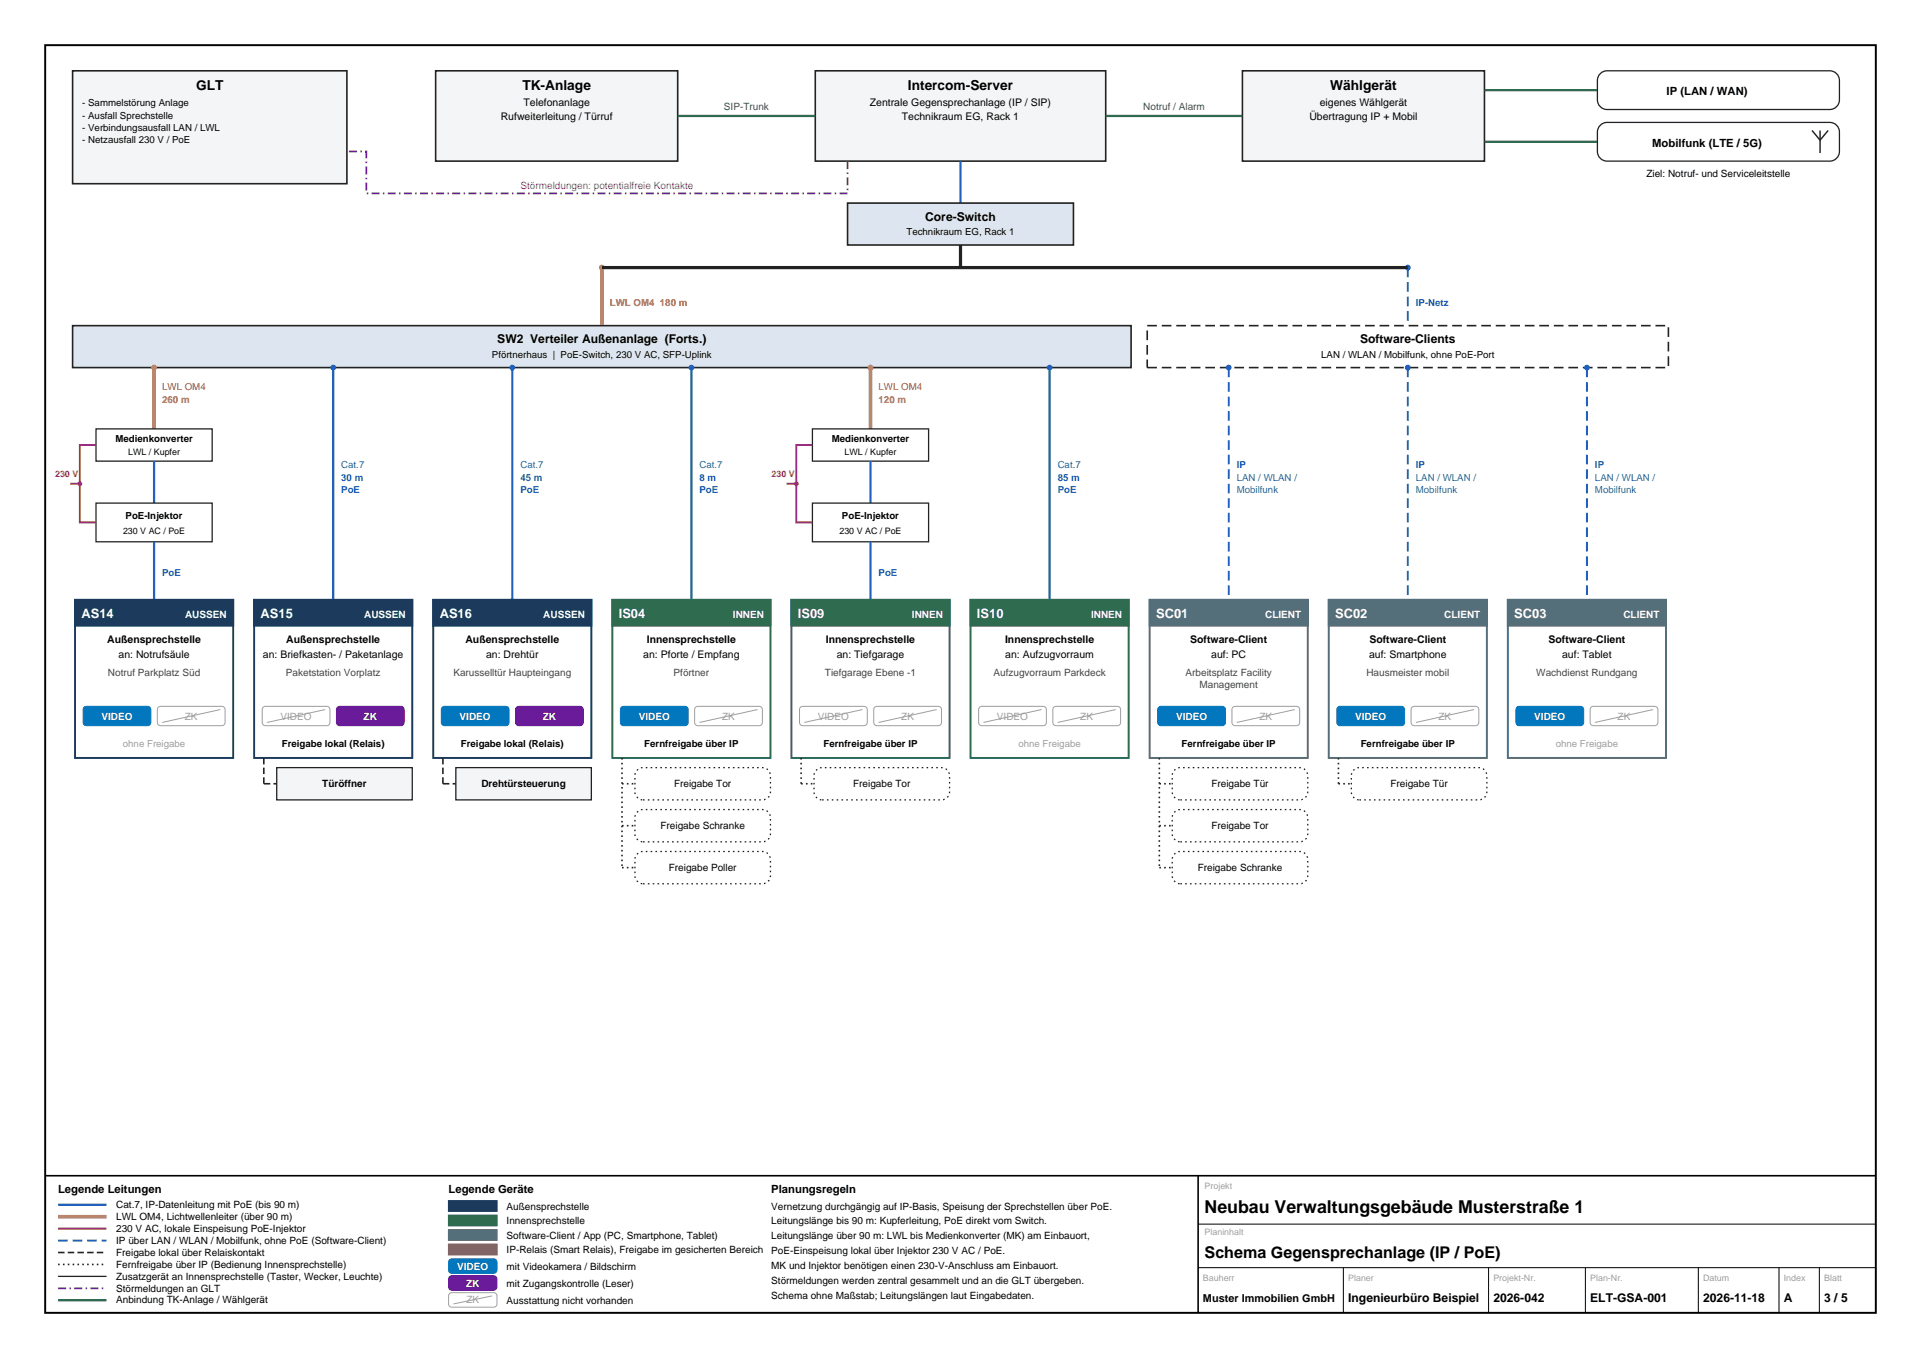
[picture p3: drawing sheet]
<svg xmlns="http://www.w3.org/2000/svg" width="420mm" height="297mm" viewBox="0 0 420 297" stroke-linecap="round" stroke-linejoin="round" font-family="sans-serif">
<path d="M9.9 9.9h400.2v277.2h-400.2z" fill="none" stroke="#000" stroke-width=".42"/>
<path d="M9.9 257.1h400.2M262 257.1v30" fill="none" stroke="#000" stroke-width=".35"/>
<path d="M262 267.7h148.1M262 277.2h148.1M293.7 277.2v9.9M325.5 277.2v9.9M346.6 277.2v9.9M371.3 277.2v9.9M389 277.2v9.9M397.8 277.2v9.9" fill="none" stroke="#000" stroke-width=".22"/>
<path d="M12.7 263.5h10.6" fill="none" stroke="#1f5fbf" stroke-width=".49"/>
<path d="M12.7 266.1h10.6" fill="none" stroke="#e07b00" stroke-width=".78" stroke-linecap="butt"/>
<path d="M12.7 268.7h10.6" fill="none" stroke="#c62828" stroke-width=".42"/>
<path d="M12.7 271.3h10.6" fill="none" stroke="#1f5fbf" stroke-width=".42" stroke-dasharray="2.1 1.1" stroke-linecap="butt"/>
<path d="M12.7 273.9h10.6" fill="none" stroke="#222" stroke-width=".35" stroke-dasharray="1.4 .7" stroke-linecap="butt"/>
<path d="M12.7 276.5h10.6" fill="none" stroke="#222" stroke-width=".35" stroke-dasharray=".4 .7" stroke-linecap="butt"/>
<path d="M12.7 279.1h10.6" fill="none" stroke="#222" stroke-width=".28"/>
<path d="M12.7 281.8h10.6" fill="none" stroke="#8e24aa" stroke-width=".42" stroke-dasharray="1.8 .7 .4 .7" stroke-linecap="butt"/>
<path d="M12.7 284.4h10.6" fill="none" stroke="#2e7d32" stroke-width=".49"/>
<path d="M98.1 262.6h10.6v2.3h-10.6z" fill-rule="evenodd" fill="#1b3a5c" stroke="#1b3a5c" stroke-width=".28"/>
<path d="M98.1 265.8h10.6v2.3h-10.6z" fill-rule="evenodd" fill="#2e6b4f" stroke="#2e6b4f" stroke-width=".28"/>
<path d="M98.1 269h10.6v2.2h-10.6z" fill-rule="evenodd" fill="#546e7a" stroke="#546e7a" stroke-width=".28"/>
<path d="M98.1 272.1h10.6v2.3h-10.6z" fill-rule="evenodd" fill="#8d5524" stroke="#8d5524" stroke-width=".28"/>
<path d="M98.3 275.5l.5-.2h9.1a.71 .71 0 0 1 .8 .7v1.8a.71 .71 0 0 1-.8 .7h-9.1a.71 .71 0 0 1-.7-.7v-1.8z" fill-rule="evenodd" fill="#0277bd" stroke="#0277bd" stroke-width=".22"/>
<path d="M98.3 279.2l.5-.2h9.1a.71 .71 0 0 1 .8 .7v1.8a.71 .71 0 0 1-.8 .7h-9.1a.71 .71 0 0 1-.7-.7v-1.8z" fill-rule="evenodd" fill="#6a1b9a" stroke="#6a1b9a" stroke-width=".22"/>
<path d="M98.3 282.9l.5-.2h9.1a.71 .71 0 0 1 .8 .7v1.8a.71 .71 0 0 1-.8 .7h-9.1a.71 .71 0 0 1-.7-.7v-1.8z" fill-rule="evenodd" fill="#fff" stroke="#9e9e9e" stroke-width=".22"/>
<path d="M107.6 283.4l-8.5 1.8" fill="none" stroke="#9e9e9e" stroke-width=".22"/>
<path d="M178.2 15.5h63.5v19.7h-63.5z" fill-rule="evenodd" fill="#f3f5f7" stroke="#222" stroke-width=".35"/>
<path d="M210 35.2v9.2" fill="none" stroke="#1f5fbf" stroke-width=".49"/>
<path d="M185.3 44.4h49.4v9.2h-49.4z" fill-rule="evenodd" fill="#dde6f0" stroke="#222" stroke-width=".35"/>
<path d="M95.2 15.5h53v19.7h-53z" fill-rule="evenodd" fill="#f3f5f7" stroke="#222" stroke-width=".35"/>
<path d="M148.2 25.4h30" fill="none" stroke="#2e7d32" stroke-width=".49"/>
<path d="M271.6 15.5h53v19.7h-53z" fill-rule="evenodd" fill="#f3f5f7" stroke="#222" stroke-width=".35"/>
<path d="M324.6 19.7h24.6M241.7 25.4h29.9" fill="none" stroke="#2e7d32" stroke-width=".49"/>
<path d="M349.9 16.1l.9-.5 .6-.1h48.6a2.12 2.12 0 0 1 2.2 2.1v4.2a2.12 2.12 0 0 1-2.2 2.2h-48.6a2.12 2.12 0 0 1-2.2-2.2v-4.2l.1-.6z" fill-rule="evenodd" fill="#fff" stroke="#222" stroke-width=".28"/>
<path d="M324.6 31h24.6" fill="none" stroke="#2e7d32" stroke-width=".49"/>
<path d="M349.9 27.4l.9-.6h.6h48.6a2.12 2.12 0 0 1 2.2 2.1v4.2a2.12 2.12 0 0 1-2.2 2.1h-48.6a2.12 2.12 0 0 1-2.2-2.1v-4.2l.1-.6z" fill-rule="evenodd" fill="#fff" stroke="#222" stroke-width=".28"/>
<path d="M396.2 28.5l1.7 2.2 1.8-2.2M397.9 28.5v5" fill="none" stroke="#222" stroke-width=".32"/>
<path d="M15.9 15.5h59.9v24.7h-59.9z" fill-rule="evenodd" fill="#f3f5f7" stroke="#222" stroke-width=".35"/>
<path d="M185.3 35.2v7.1h-105.2v-9.2h-4.3" fill="none" stroke="#8e24aa" stroke-width=".42" stroke-dasharray="1.8 .7 .4 .7" stroke-linecap="butt"/>
<path d="M131.6 58.5v12.7" fill="none" stroke="#e07b00" stroke-width=".78" stroke-linecap="butt"/>
<circle cx="131.6" cy="58.5" r=".64" fill="#e07b00"/>
<path d="M15.9 71.2h231.4v9.2h-231.4z" fill-rule="evenodd" fill="#dde6f0" stroke="#222" stroke-width=".35"/>
<path d="M307.8 58.5v12.7" fill="none" stroke="#1f5fbf" stroke-width=".42" stroke-dasharray="2.1 1.1" stroke-linecap="butt"/>
<circle cx="307.8" cy="58.5" r=".64" fill="#1f5fbf"/>
<path d="M250.8 71.2h114v9.2h-114z" fill-rule="evenodd" fill="#fff" stroke="#222" stroke-width=".35" stroke-dasharray="2.1 1.1" stroke-linecap="butt"/>
<path d="M131.6 58.5h176.2M210 53.6v4.9" fill="none" stroke="#222" stroke-width=".71" stroke-linecap="butt"/>
<path d="M33.7 80.4v13.4" fill="none" stroke="#e07b00" stroke-width=".78" stroke-linecap="butt"/>
<path d="M21 93.8h25.4v7.1h-25.4z" fill-rule="evenodd" fill="#fff" stroke="#222" stroke-width=".28"/>
<path d="M33.7 100.9v9.1" fill="none" stroke="#1f5fbf" stroke-width=".49"/>
<path d="M21 110h25.4v8.5h-25.4z" fill-rule="evenodd" fill="#fff" stroke="#222" stroke-width=".28"/>
<path d="M21 97.3h-3.5v17h3.5M15.3 105.8h2.2" fill="none" stroke="#c62828" stroke-width=".42"/>
<circle cx="17.5" cy="105.8" r=".53" fill="#c62828"/>
<path d="M33.7 118.5v12.7" fill="none" stroke="#1f5fbf" stroke-width=".49"/>
<circle cx="33.7" cy="80.4" r=".64" fill="#e07b00"/>
<path d="M16.4 131.2h34.6v34.6h-34.6z" fill-rule="evenodd" fill="#fff" stroke="#1b3a5c" stroke-width=".42"/>
<path d="M16.4 131.2h34.6v5.6h-34.6z" fill-rule="evenodd" fill="#1b3a5c" stroke="#1b3a5c" stroke-width=".42"/>
<path d="M18.4 154.7l.5-.2h13.4a.71 .71 0 0 1 .7 .7v2.8a.71 .71 0 0 1-.7 .7h-13.4a.71 .71 0 0 1-.7-.7v-2.8z" fill-rule="evenodd" fill="#0277bd" stroke="#0277bd" stroke-width=".22"/>
<path d="M34.6 154.7l.5-.2h13.4a.71 .71 0 0 1 .7 .7v2.8a.71 .71 0 0 1-.7 .7h-13.4a.71 .71 0 0 1-.7-.7v-2.8z" fill-rule="evenodd" fill="#fff" stroke="#9e9e9e" stroke-width=".22"/>
<path d="M48.2 155.2l-12.7 2.8" fill="none" stroke="#9e9e9e" stroke-width=".22"/>
<path d="M72.8 80.4v50.8" fill="none" stroke="#1f5fbf" stroke-width=".49"/>
<circle cx="72.8" cy="80.4" r=".64" fill="#1f5fbf"/>
<path d="M55.6 131.2h34.5v34.6h-34.5z" fill-rule="evenodd" fill="#fff" stroke="#1b3a5c" stroke-width=".42"/>
<path d="M55.6 131.2h34.5v5.6h-34.5z" fill-rule="evenodd" fill="#1b3a5c" stroke="#1b3a5c" stroke-width=".42"/>
<path d="M57.5 154.7l.5-.2h13.4a.71 .71 0 0 1 .7 .7v2.8a.71 .71 0 0 1-.7 .7h-13.4a.71 .71 0 0 1-.7-.7v-2.8z" fill-rule="evenodd" fill="#fff" stroke="#9e9e9e" stroke-width=".22"/>
<path d="M71.1 155.2l-12.7 2.8" fill="none" stroke="#9e9e9e" stroke-width=".22"/>
<path d="M73.8 154.7l.5-.2h13.4a.71 .71 0 0 1 .7 .7v2.8a.71 .71 0 0 1-.7 .7h-13.4a.71 .71 0 0 1-.7-.7v-2.8z" fill-rule="evenodd" fill="#6a1b9a" stroke="#6a1b9a" stroke-width=".22"/>
<path d="M57.7 171.4h2.8" fill="none" stroke="#222" stroke-width=".35" stroke-dasharray="1.4 .7" stroke-linecap="butt"/>
<path d="M60.5 167.9h29.6v7h-29.6z" fill-rule="evenodd" fill="#f3f5f7" stroke="#222" stroke-width=".28"/>
<path d="M57.7 165.8v5.6" fill="none" stroke="#222" stroke-width=".35" stroke-dasharray="1.4 .7" stroke-linecap="butt"/>
<path d="M112 80.4v50.8" fill="none" stroke="#1f5fbf" stroke-width=".49"/>
<circle cx="112" cy="80.4" r=".64" fill="#1f5fbf"/>
<path d="M94.7 131.2h34.6v34.6h-34.6z" fill-rule="evenodd" fill="#fff" stroke="#1b3a5c" stroke-width=".42"/>
<path d="M94.7 131.2h34.6v5.6h-34.6z" fill-rule="evenodd" fill="#1b3a5c" stroke="#1b3a5c" stroke-width=".42"/>
<path d="M96.7 154.7l.5-.2h13.4a.71 .71 0 0 1 .7 .7v2.8a.71 .71 0 0 1-.7 .7h-13.4a.71 .71 0 0 1-.7-.7v-2.8z" fill-rule="evenodd" fill="#0277bd" stroke="#0277bd" stroke-width=".22"/>
<path d="M112.9 154.7l.5-.2h13.4a.71 .71 0 0 1 .7 .7v2.8a.71 .71 0 0 1-.7 .7h-13.4a.71 .71 0 0 1-.7-.7v-2.8z" fill-rule="evenodd" fill="#6a1b9a" stroke="#6a1b9a" stroke-width=".22"/>
<path d="M96.8 171.4h2.9" fill="none" stroke="#222" stroke-width=".35" stroke-dasharray="1.4 .7" stroke-linecap="butt"/>
<path d="M99.7 167.9h29.6v7h-29.6z" fill-rule="evenodd" fill="#f3f5f7" stroke="#222" stroke-width=".28"/>
<path d="M96.8 165.8v5.6" fill="none" stroke="#222" stroke-width=".35" stroke-dasharray="1.4 .7" stroke-linecap="butt"/>
<path d="M151.2 80.4v50.8" fill="none" stroke="#1f5fbf" stroke-width=".49"/>
<circle cx="151.2" cy="80.4" r=".64" fill="#1f5fbf"/>
<path d="M133.9 131.2h34.6v34.6h-34.6z" fill-rule="evenodd" fill="#fff" stroke="#2e6b4f" stroke-width=".42"/>
<path d="M133.9 131.2h34.6v5.6h-34.6z" fill-rule="evenodd" fill="#2e6b4f" stroke="#2e6b4f" stroke-width=".42"/>
<path d="M135.8 154.7l.5-.2h13.5a.71 .71 0 0 1 .7 .7v2.8a.71 .71 0 0 1-.7 .7h-13.5a.71 .71 0 0 1-.7-.7v-2.8z" fill-rule="evenodd" fill="#0277bd" stroke="#0277bd" stroke-width=".22"/>
<path d="M152.1 154.7l.5-.2h13.4a.71 .71 0 0 1 .7 .7v2.8a.71 .71 0 0 1-.7 .7h-13.4a.71 .71 0 0 1-.7-.7v-2.8z" fill-rule="evenodd" fill="#fff" stroke="#9e9e9e" stroke-width=".22"/>
<path d="M165.6 155.2l-12.7 2.8" fill="none" stroke="#9e9e9e" stroke-width=".22"/>
<path d="M136 171.4h2.8" fill="none" stroke="#222" stroke-width=".35" stroke-dasharray=".4 .7" stroke-linecap="butt"/>
<path d="M139.3 168.4l.8-.5h.5h26.1a1.76 1.76 0 0 1 1.8 1.7v3.6a1.76 1.76 0 0 1-1.8 1.7h-26.1a1.76 1.76 0 0 1-1.8-1.7v-3.6l.1-.4z" fill-rule="evenodd" fill="#fff" stroke="#222" stroke-width=".28" stroke-dasharray=".4 .7" stroke-linecap="butt"/>
<path d="M136 180.6h2.8" fill="none" stroke="#222" stroke-width=".35" stroke-dasharray=".4 .7" stroke-linecap="butt"/>
<path d="M139.3 177.6l.8-.5h.5h26.1a1.76 1.76 0 0 1 1.8 1.7v3.5a1.76 1.76 0 0 1-1.8 1.8h-26.1a1.76 1.76 0 0 1-1.8-1.8v-3.5l.1-.4z" fill-rule="evenodd" fill="#fff" stroke="#222" stroke-width=".28" stroke-dasharray=".4 .7" stroke-linecap="butt"/>
<path d="M136 189.8h2.8" fill="none" stroke="#222" stroke-width=".35" stroke-dasharray=".4 .7" stroke-linecap="butt"/>
<path d="M139.3 186.7l.8-.4 .5-.1h26.1a1.76 1.76 0 0 1 1.8 1.8v3.5a1.76 1.76 0 0 1-1.8 1.8h-26.1a1.76 1.76 0 0 1-1.8-1.8v-3.5l.1-.5z" fill-rule="evenodd" fill="#fff" stroke="#222" stroke-width=".28" stroke-dasharray=".4 .7" stroke-linecap="butt"/>
<path d="M136 165.8v24" fill="none" stroke="#222" stroke-width=".35" stroke-dasharray=".4 .7" stroke-linecap="butt"/>
<path d="M190.3 80.4v13.4" fill="none" stroke="#e07b00" stroke-width=".78" stroke-linecap="butt"/>
<path d="M177.6 93.8h25.4v7.1h-25.4z" fill-rule="evenodd" fill="#fff" stroke="#222" stroke-width=".28"/>
<path d="M190.3 100.9v9.1" fill="none" stroke="#1f5fbf" stroke-width=".49"/>
<path d="M177.6 110h25.4v8.5h-25.4z" fill-rule="evenodd" fill="#fff" stroke="#222" stroke-width=".28"/>
<path d="M177.6 97.3h-3.5v17h3.5M172 105.8h2.1" fill="none" stroke="#c62828" stroke-width=".42"/>
<circle cx="174.1" cy="105.8" r=".53" fill="#c62828"/>
<path d="M190.3 118.5v12.7" fill="none" stroke="#1f5fbf" stroke-width=".49"/>
<circle cx="190.3" cy="80.4" r=".64" fill="#e07b00"/>
<path d="M173 131.2h34.6v34.6h-34.6z" fill-rule="evenodd" fill="#fff" stroke="#2e6b4f" stroke-width=".42"/>
<path d="M173 131.2h34.6v5.6h-34.6z" fill-rule="evenodd" fill="#2e6b4f" stroke="#2e6b4f" stroke-width=".42"/>
<path d="M175 154.7l.5-.2h13.4a.71 .71 0 0 1 .7 .7v2.8a.71 .71 0 0 1-.7 .7h-13.4a.71 .71 0 0 1-.7-.7v-2.8z" fill-rule="evenodd" fill="#fff" stroke="#9e9e9e" stroke-width=".22"/>
<path d="M188.6 155.2l-12.7 2.8" fill="none" stroke="#9e9e9e" stroke-width=".22"/>
<path d="M191.2 154.7l.5-.2h13.4a.71 .71 0 0 1 .7 .7v2.8a.71 .71 0 0 1-.7 .7h-13.4a.71 .71 0 0 1-.7-.7v-2.8z" fill-rule="evenodd" fill="#fff" stroke="#9e9e9e" stroke-width=".22"/>
<path d="M204.8 155.2l-12.7 2.8" fill="none" stroke="#9e9e9e" stroke-width=".22"/>
<path d="M175.2 171.4h2.8" fill="none" stroke="#222" stroke-width=".35" stroke-dasharray=".4 .7" stroke-linecap="butt"/>
<path d="M178.5 168.4l.8-.5h.4h26.1a1.76 1.76 0 0 1 1.8 1.7v3.6a1.76 1.76 0 0 1-1.8 1.7h-26.1a1.76 1.76 0 0 1-1.7-1.7v-3.6v-.4z" fill-rule="evenodd" fill="#fff" stroke="#222" stroke-width=".28" stroke-dasharray=".4 .7" stroke-linecap="butt"/>
<path d="M175.2 165.8v5.6" fill="none" stroke="#222" stroke-width=".35" stroke-dasharray=".4 .7" stroke-linecap="butt"/>
<path d="M229.5 80.4v50.8" fill="none" stroke="#1f5fbf" stroke-width=".49"/>
<circle cx="229.5" cy="80.4" r=".64" fill="#1f5fbf"/>
<path d="M212.2 131.2h34.6v34.6h-34.6z" fill-rule="evenodd" fill="#fff" stroke="#2e6b4f" stroke-width=".42"/>
<path d="M212.2 131.2h34.6v5.6h-34.6z" fill-rule="evenodd" fill="#2e6b4f" stroke="#2e6b4f" stroke-width=".42"/>
<path d="M214.2 154.7l.5-.2h13.4a.71 .71 0 0 1 .7 .7v2.8a.71 .71 0 0 1-.7 .7h-13.4a.71 .71 0 0 1-.7-.7v-2.8z" fill-rule="evenodd" fill="#fff" stroke="#9e9e9e" stroke-width=".22"/>
<path d="M227.7 155.2l-12.7 2.8" fill="none" stroke="#9e9e9e" stroke-width=".22"/>
<path d="M230.4 154.7l.5-.2h13.4a.71 .71 0 0 1 .7 .7v2.8a.71 .71 0 0 1-.7 .7h-13.4a.71 .71 0 0 1-.7-.7v-2.8z" fill-rule="evenodd" fill="#fff" stroke="#9e9e9e" stroke-width=".22"/>
<path d="M243.9 155.2l-12.7 2.8" fill="none" stroke="#9e9e9e" stroke-width=".22"/>
<path d="M268.6 80.4v50.8" fill="none" stroke="#1f5fbf" stroke-width=".42" stroke-dasharray="2.1 1.1" stroke-linecap="butt"/>
<circle cx="268.6" cy="80.4" r=".64" fill="#1f5fbf"/>
<path d="M251.4 131.2h34.5v34.6h-34.5z" fill-rule="evenodd" fill="#fff" stroke="#546e7a" stroke-width=".42"/>
<path d="M251.4 131.2h34.5v5.6h-34.5z" fill-rule="evenodd" fill="#546e7a" stroke="#546e7a" stroke-width=".42"/>
<path d="M253.3 154.7l.5-.2h13.4a.71 .71 0 0 1 .7 .7v2.8a.71 .71 0 0 1-.7 .7h-13.4a.71 .71 0 0 1-.7-.7v-2.8z" fill-rule="evenodd" fill="#0277bd" stroke="#0277bd" stroke-width=".22"/>
<path d="M269.6 154.7l.5-.2h13.4a.71 .71 0 0 1 .7 .7v2.8a.71 .71 0 0 1-.7 .7h-13.4a.71 .71 0 0 1-.8-.7v-2.8z" fill-rule="evenodd" fill="#fff" stroke="#9e9e9e" stroke-width=".22"/>
<path d="M283.1 155.2l-12.7 2.8" fill="none" stroke="#9e9e9e" stroke-width=".22"/>
<path d="M253.5 171.4h2.8" fill="none" stroke="#222" stroke-width=".35" stroke-dasharray=".4 .7" stroke-linecap="butt"/>
<path d="M256.8 168.4l.8-.5h.5h26.1a1.76 1.76 0 0 1 1.7 1.7v3.6a1.76 1.76 0 0 1-1.7 1.7h-26.1a1.76 1.76 0 0 1-1.8-1.7v-3.6l.1-.4z" fill-rule="evenodd" fill="#fff" stroke="#222" stroke-width=".28" stroke-dasharray=".4 .7" stroke-linecap="butt"/>
<path d="M253.5 180.6h2.8" fill="none" stroke="#222" stroke-width=".35" stroke-dasharray=".4 .7" stroke-linecap="butt"/>
<path d="M256.8 177.6l.8-.5h.5h26.1a1.76 1.76 0 0 1 1.7 1.7v3.5a1.76 1.76 0 0 1-1.7 1.8h-26.1a1.76 1.76 0 0 1-1.8-1.8v-3.5l.1-.4z" fill-rule="evenodd" fill="#fff" stroke="#222" stroke-width=".28" stroke-dasharray=".4 .7" stroke-linecap="butt"/>
<path d="M253.5 189.8h2.8" fill="none" stroke="#222" stroke-width=".35" stroke-dasharray=".4 .7" stroke-linecap="butt"/>
<path d="M256.8 186.7l.8-.4 .5-.1h26.1a1.76 1.76 0 0 1 1.7 1.8v3.5a1.76 1.76 0 0 1-1.7 1.8h-26.1a1.76 1.76 0 0 1-1.8-1.8v-3.5l.1-.5z" fill-rule="evenodd" fill="#fff" stroke="#222" stroke-width=".28" stroke-dasharray=".4 .7" stroke-linecap="butt"/>
<path d="M253.5 165.8v24" fill="none" stroke="#222" stroke-width=".35" stroke-dasharray=".4 .7" stroke-linecap="butt"/>
<path d="M307.8 80.4v50.8" fill="none" stroke="#1f5fbf" stroke-width=".42" stroke-dasharray="2.1 1.1" stroke-linecap="butt"/>
<circle cx="307.8" cy="80.4" r=".64" fill="#1f5fbf"/>
<path d="M290.5 131.2h34.6v34.6h-34.6z" fill-rule="evenodd" fill="#fff" stroke="#546e7a" stroke-width=".42"/>
<path d="M290.5 131.2h34.6v5.6h-34.6z" fill-rule="evenodd" fill="#546e7a" stroke="#546e7a" stroke-width=".42"/>
<path d="M292.5 154.7l.5-.2h13.4a.71 .71 0 0 1 .7 .7v2.8a.71 .71 0 0 1-.7 .7h-13.4a.71 .71 0 0 1-.7-.7v-2.8z" fill-rule="evenodd" fill="#0277bd" stroke="#0277bd" stroke-width=".22"/>
<path d="M308.7 154.7l.5-.2h13.4a.71 .71 0 0 1 .7 .7v2.8a.71 .71 0 0 1-.7 .7h-13.4a.71 .71 0 0 1-.7-.7v-2.8z" fill-rule="evenodd" fill="#fff" stroke="#9e9e9e" stroke-width=".22"/>
<path d="M322.3 155.2l-12.7 2.8" fill="none" stroke="#9e9e9e" stroke-width=".22"/>
<path d="M292.6 171.4h2.9" fill="none" stroke="#222" stroke-width=".35" stroke-dasharray=".4 .7" stroke-linecap="butt"/>
<path d="M296 168.4l.7-.5h.5h26.1a1.76 1.76 0 0 1 1.8 1.7v3.6a1.76 1.76 0 0 1-1.8 1.7h-26.1a1.76 1.76 0 0 1-1.7-1.7v-3.6v-.4z" fill-rule="evenodd" fill="#fff" stroke="#222" stroke-width=".28" stroke-dasharray=".4 .7" stroke-linecap="butt"/>
<path d="M292.6 165.8v5.6" fill="none" stroke="#222" stroke-width=".35" stroke-dasharray=".4 .7" stroke-linecap="butt"/>
<path d="M347 80.4v50.8" fill="none" stroke="#1f5fbf" stroke-width=".42" stroke-dasharray="2.1 1.1" stroke-linecap="butt"/>
<circle cx="347" cy="80.4" r=".64" fill="#1f5fbf"/>
<path d="M329.7 131.2h34.5v34.6h-34.5z" fill-rule="evenodd" fill="#fff" stroke="#546e7a" stroke-width=".42"/>
<path d="M329.7 131.2h34.5v5.6h-34.5z" fill-rule="evenodd" fill="#546e7a" stroke="#546e7a" stroke-width=".42"/>
<path d="M331.6 154.7l.5-.2h13.4a.71 .71 0 0 1 .8 .7v2.8a.71 .71 0 0 1-.8 .7h-13.4a.71 .71 0 0 1-.7-.7v-2.8z" fill-rule="evenodd" fill="#0277bd" stroke="#0277bd" stroke-width=".22"/>
<path d="M347.9 154.7l.5-.2h13.4a.71 .71 0 0 1 .7 .7v2.8a.71 .71 0 0 1-.7 .7h-13.4a.71 .71 0 0 1-.7-.7v-2.8z" fill-rule="evenodd" fill="#fff" stroke="#9e9e9e" stroke-width=".22"/>
<path d="M361.4 155.2l-12.7 2.8" fill="none" stroke="#9e9e9e" stroke-width=".22"/>
<text font-size="3.9" x="263.4" y="265.3">Neubau Verwaltungsgebäude Musterstraße 1</text>
<text font-size="3.5" x="263.4" y="275.1">Schema Gegensprechanlage (IP / PoE)</text>
<g font-size="3">
<text x="42.9" y="19.7">GLT</text>
<text x="114.2" y="19.7">TK-Anlage</text>
<text x="198.5" y="19.7">Intercom-Server</text>
<text x="290.8" y="19.7">Wählgerät</text>
</g>
<g font-size="2.8" fill="#fff">
<text x="17.8" y="135.3">AS14</text>
<text x="57" y="135.3">AS15</text>
<text x="96.1" y="135.3">AS16</text>
<text x="135.3" y="135.3">IS04</text>
<text x="174.4" y="135.3">IS09</text>
<text x="213.6" y="135.3">IS10</text>
<text x="252.8" y="135.3">SC01</text>
<text x="291.9" y="135.3">SC02</text>
<text x="331.1" y="135.3">SC03</text>
</g>
<g font-size="2.6">
<text x="202.3" y="48.3">Core-Switch</text>
<text x="108.7" y="75.1">SW2 Verteiler Außenanlage (Forts.)</text>
<text x="297.4" y="75.1">Software-Clients</text>
<text x="294.8" y="284.7">Ingenieurbüro Beispiel</text>
<text x="326.5" y="284.7">2026-042</text>
<text x="347.7" y="284.7">ELT-GSA-001</text>
<text x="372.4" y="284.7">2026-11-18</text>
<text x="390" y="284.7">A</text>
<text x="398.8" y="284.7">3 / 5</text>
</g>
<g font-size="2.5">
<text x="364.4" y="20.8">IP (LAN / WAN)</text>
<text x="361.2" y="32.1">Mobilfunk (LTE / 5G)</text>
<text x="12.7" y="261">Legende Leitungen</text>
<text x="98.1" y="261">Legende Geräte</text>
<text x="168.6" y="261">Planungsregeln</text>
</g>
<text font-size="2.4" x="263" y="284.7">Muster Immobilien GmbH</text>
<g font-size="2.3">
<text x="114.4" y="23.2">Telefonanlage</text>
<text x="190.2" y="23.2">Zentrale Gegensprechanlage (IP / SIP)</text>
<text x="288.5" y="23.2">eigenes Wählgerät</text>
<text x="109.5" y="26.2">Rufweiterleitung / Türruf</text>
<text x="197.2" y="26.2">Technikraum EG, Rack 1</text>
<text x="286.3" y="26.2">Übertragung IP + Mobil</text>
<text x="23.4" y="140.7">Außensprechstelle</text>
<text x="25.9" y="143.9">an: Notrufsäule</text>
<text x="57.5" y="143.9">an: Briefkasten- / Paketanlage</text>
<text x="62.6" y="140.7">Außensprechstelle</text>
<text x="101.7" y="140.7">Außensprechstelle</text>
<text x="106.3" y="143.9">an: Drehtür</text>
<text x="140.6" y="143.9">an: Pforte / Empfang</text>
<text x="141.4" y="140.7">Innensprechstelle</text>
<text x="180.6" y="140.7">Innensprechstelle</text>
<text x="182.9" y="143.9">an: Tiefgarage</text>
<text x="219.7" y="140.7">Innensprechstelle</text>
<text x="219.8" y="143.9">an: Aufzugvorraum</text>
<text x="260.2" y="140.7">Software-Client</text>
<text x="264.8" y="143.9">auf: PC</text>
<text x="299.3" y="143.9">auf: Smartphone</text>
<text x="299.4" y="140.7">Software-Client</text>
<text x="338.5" y="140.7">Software-Client</text>
<text x="341.5" y="143.9">auf: Tablet</text>
</g>
<g font-size="2.2" fill="#2e7d32">
<text x="158.3" y="24">SIP-Trunk</text>
<text x="249.9" y="24">Notruf / Alarm</text>
</g>
<text font-size="2.2" fill="#8e24aa" x="113.8" y="41.2">Störmeldungen: potentialfreie Kontakte</text>
<g font-size="2.2">
<text x="360" y="38.8">Ziel: Notruf- und Serviceleitstelle</text>
<text x="70.5" y="172.2">Türöffner</text>
<text x="105.2" y="172.2">Drehtürsteuerung</text>
<text x="147.4" y="172.2">Freigabe Tor</text>
<text x="186.5" y="172.2">Freigabe Tor</text>
<text x="264.8" y="172.2">Freigabe Tür</text>
<text x="304" y="172.2">Freigabe Tür</text>
<text x="144.4" y="181.4">Freigabe Schranke</text>
<text x="264.8" y="181.4">Freigabe Tor</text>
<text x="146.2" y="190.6">Freigabe Poller</text>
<text x="261.9" y="190.6">Freigabe Schranke</text>
<text x="25.4" y="264.2">Cat.7, IP-Datenleitung mit PoE (bis 90 m)</text>
<text x="25.4" y="266.8">LWL OM4, Lichtwellenleiter (über 90 m)</text>
<text x="25.4" y="269.4">230 V AC, lokale Einspeisung PoE-Injektor</text>
<text x="110.8" y="264.5">Außensprechstelle</text>
<text x="110.8" y="267.7">Innensprechstelle</text>
<text x="168.6" y="264.5">Vernetzung durchgängig auf IP-Basis, Speisung der Sprechstellen über PoE.</text>
<text x="168.6" y="267.8">Leitungslänge bis 90 m: Kupferleitung, PoE direkt vom Switch.</text>
<text x="25.4" y="272">IP über LAN / WLAN / Mobilfunk, ohne PoE (Software-Client)</text>
<text x="25.4" y="274.6">Freigabe lokal über Relaiskontakt</text>
<text x="110.8" y="270.9">Software-Client / App (PC, Smartphone, Tablet)</text>
<text x="110.8" y="274.1">IP-Relais (Smart Relais), Freigabe im gesicherten Bereich</text>
<text x="168.6" y="271">Leitungslänge über 90 m: LWL bis Medienkonverter (MK) am Einbauort,</text>
<text x="168.6" y="274.3">PoE-Einspeisung lokal über Injektor 230 V AC / PoE.</text>
<text x="25.4" y="277.2">Fernfreigabe über IP (Bedienung Innensprechstelle)</text>
<text x="25.4" y="279.9">Zusatzgerät an Innensprechstelle (Taster, Wecker, Leuchte)</text>
<text x="110.8" y="277.8">mit Videokamera / Bildschirm</text>
<text x="110.8" y="281.5">mit Zugangskontrolle (Leser)</text>
<text x="168.6" y="277.5">MK und Injektor benötigen einen 230-V-Anschluss am Einbauort.</text>
<text x="168.6" y="280.8">Störmeldungen werden zentral gesammelt und an die GLT übergeben.</text>
<text x="25.4" y="282.5">Störmeldungen an GLT</text>
<text x="25.4" y="285.1">Anbindung TK-Anlage / Wählgerät</text>
<text x="110.8" y="285.2">Ausstattung nicht vorhanden</text>
<text x="168.6" y="284">Schema ohne Maßstab; Leitungslängen laut Eingabedaten.</text>
</g>
<g font-size="2.2" fill="#fff">
<text x="40.5" y="135.1">AUSSEN</text>
<text x="79.6" y="135.1">AUSSEN</text>
<text x="118.8" y="135.1">AUSSEN</text>
<text x="160.2" y="135.1">INNEN</text>
<text x="199.4" y="135.1">INNEN</text>
<text x="238.6" y="135.1">INNEN</text>
<text x="276.6" y="135.1">CLIENT</text>
<text x="315.8" y="135.1">CLIENT</text>
<text x="354.9" y="135.1">CLIENT</text>
<text x="22.2" y="157.4">VIDEO</text>
<text x="79.5" y="157.4">ZK</text>
<text x="100.5" y="157.4">VIDEO</text>
<text x="118.7" y="157.4">ZK</text>
<text x="139.6" y="157.4">VIDEO</text>
<text x="257.1" y="157.4">VIDEO</text>
<text x="296.3" y="157.4">VIDEO</text>
<text x="335.4" y="157.4">VIDEO</text>
<text x="100" y="277.7">VIDEO</text>
<text x="101.9" y="281.4">ZK</text>
</g>
<g font-size="2.2" fill="#444">
<text x="23.6" y="147.8">Notruf Parkplatz Süd</text>
<text x="62.5" y="147.8">Paketstation Vorplatz</text>
<text x="99.1" y="147.8">Karusselltür Haupteingang</text>
<text x="147.3" y="147.8">Pförtner</text>
<text x="180.4" y="147.8">Tiefgarage Ebene -1</text>
<text x="217.2" y="147.8">Aufzugvorraum Parkdeck</text>
<text x="259.2" y="147.8">Arbeitsplatz Facility</text>
<text x="298.7" y="147.8">Hausmeister mobil</text>
<text x="335.9" y="147.8">Wachdienst Rundgang</text>
<text x="262.3" y="150.4">Management</text>
</g>
<g font-size="2.2" fill="#9e9e9e">
<text x="40.4" y="157.4">ZK</text>
<text x="61.3" y="157.4">VIDEO</text>
<text x="157.9" y="157.4">ZK</text>
<text x="178.8" y="157.4">VIDEO</text>
<text x="197" y="157.4">ZK</text>
<text x="218" y="157.4">VIDEO</text>
<text x="236.2" y="157.4">ZK</text>
<text x="275.4" y="157.4">ZK</text>
<text x="314.5" y="157.4">ZK</text>
<text x="353.7" y="157.4">ZK</text>
<text x="102" y="285.1">ZK</text>
</g>
<g font-size="2.1">
<text x="18" y="23.2">- Sammelstörung Anlage</text>
<text x="18" y="25.9">- Ausfall Sprechstelle</text>
<text x="18" y="28.6">- Verbindungsausfall LAN / LWL</text>
<text x="18" y="31.3">- Netzausfall 230 V / PoE</text>
<text x="198.2" y="51.5">Technikraum EG, Rack 1</text>
<text x="107.5" y="78.3">Pförtnerhaus | PoE-Switch, 230 V AC, SFP-Uplink</text>
<text x="288.9" y="78.3">LAN / WLAN / Mobilfunk, ohne PoE-Port</text>
<text x="25.2" y="96.6">Medienkonverter</text>
<text x="181.9" y="96.6">Medienkonverter</text>
<text x="27.5" y="113.6">PoE-Injektor</text>
<text x="184.1" y="113.6">PoE-Injektor</text>
<text x="61.6" y="163.3">Freigabe lokal (Relais)</text>
<text x="100.8" y="163.3">Freigabe lokal (Relais)</text>
<text x="140.9" y="163.3">Fernfreigabe über IP</text>
<text x="180" y="163.3">Fernfreigabe über IP</text>
<text x="258.3" y="163.3">Fernfreigabe über IP</text>
<text x="297.5" y="163.3">Fernfreigabe über IP</text>
</g>
<g font-size="2.1" fill="#e07b00">
<text x="133.3" y="67">LWL OM4 180 m</text>
<text x="35.5" y="85.3">LWL OM4</text>
<text x="35.5" y="88.2">260 m</text>
<text x="192.1" y="85.3">LWL OM4</text>
<text x="192.1" y="88.2">120 m</text>
</g>
<g font-size="2.1" fill="#1f5fbf">
<text x="309.6" y="67">IP-Netz</text>
<text x="74.6" y="102.3">Cat.7</text>
<text x="74.6" y="105.1">30 m</text>
<text x="74.6" y="107.9">PoE</text>
<text x="113.8" y="102.3">Cat.7</text>
<text x="113.8" y="105.1">45 m</text>
<text x="113.8" y="107.9">PoE</text>
<text x="152.9" y="102.3">Cat.7</text>
<text x="152.9" y="105.1">8 m</text>
<text x="152.9" y="107.9">PoE</text>
<text x="231.2" y="102.3">Cat.7</text>
<text x="231.2" y="105.1">85 m</text>
<text x="231.2" y="107.9">PoE</text>
<text x="270.4" y="102.3">IP</text>
<text x="270.4" y="105.1">LAN / WLAN /</text>
<text x="270.4" y="107.9">Mobilfunk</text>
<text x="309.6" y="102.3">IP</text>
<text x="309.6" y="105.1">LAN / WLAN /</text>
<text x="309.6" y="107.9">Mobilfunk</text>
<text x="348.7" y="102.3">IP</text>
<text x="348.7" y="105.1">LAN / WLAN /</text>
<text x="348.7" y="107.9">Mobilfunk</text>
<text x="35.5" y="125.9">PoE</text>
<text x="192.1" y="125.9">PoE</text>
</g>
<g font-size="2.1" fill="#9e9e9e">
<text x="26.9" y="163.3">ohne Freigabe</text>
<text x="222.7" y="163.3">ohne Freigabe</text>
<text x="340.1" y="163.3">ohne Freigabe</text>
</g>
<g font-size="1.9">
<text x="28" y="99.4">LWL / Kupfer</text>
<text x="184.7" y="99.4">LWL / Kupfer</text>
<text x="26.9" y="116.7">230 V AC / PoE</text>
<text x="183.5" y="116.7">230 V AC / PoE</text>
</g>
<g font-size="1.9" fill="#c62828">
<text x="12" y="104.4">230 V</text>
<text x="168.7" y="104.4">230 V</text>
</g>
<g font-size="1.9" fill="#9e9e9e">
<text x="263.4" y="260">Projekt</text>
<text x="263.4" y="270.2">Planinhalt</text>
<text x="263" y="280.1">Bauherr</text>
<text x="294.8" y="280.1">Planer</text>
<text x="326.5" y="280.1">Projekt-Nr.</text>
<text x="347.7" y="280.1">Plan-Nr.</text>
<text x="372.4" y="280.1">Datum</text>
<text x="390" y="280.1">Index</text>
<text x="398.8" y="280.1">Blatt</text>
</g>
</svg>
